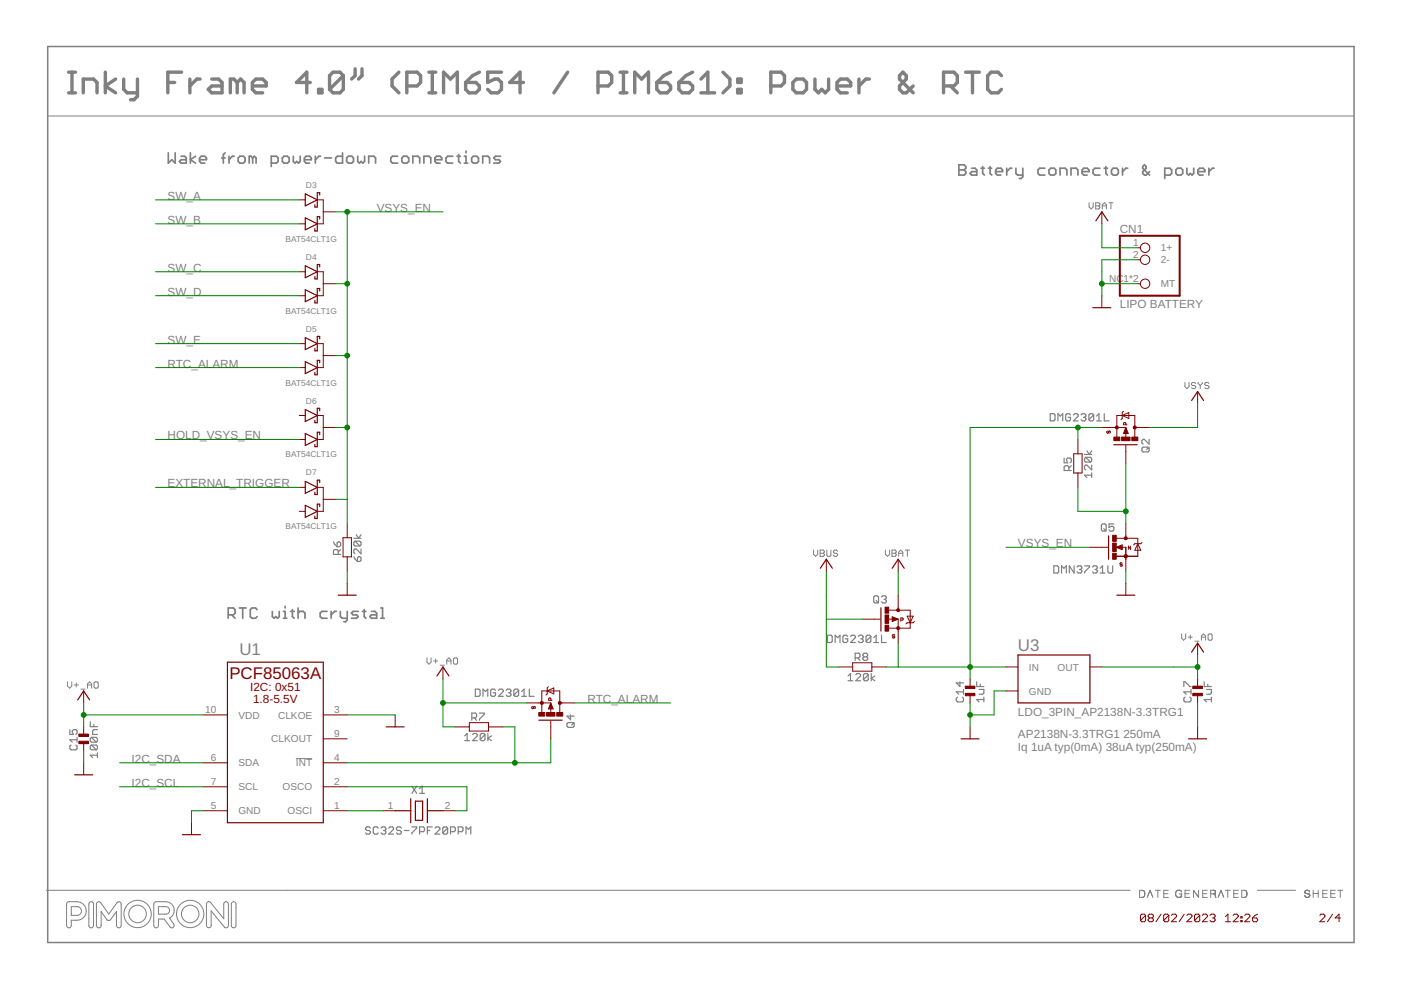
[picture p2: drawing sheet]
<svg xmlns="http://www.w3.org/2000/svg" width="297mm" height="210mm" viewBox="0 0 297 210" stroke-linecap="round" stroke-linejoin="round" font-family="sans-serif">
<g fill="none" stroke="#808080" stroke-width=".21">
<path d="M10.1 24.6h276.8M230.9 43v.9l.5 .4 .4-.4v-.9M232.3 43h.7l.2 .2v.2l-.2 .2 .2 .5-.2 .2h-.7zM232.3 43.6h.7M233.7 43.6h.9M233.7 44.3v-.9l.4-.4 .5 .4v.9M235.1 43h.9M235.5 43v1.3M251.2 81.1v.9l.5 .4 .4-.4v-.9M253.5 81.3l-.2-.2h-.5l-.2 .4 .2 .2h.5l.2 .3v.2l-.2 .2h-.5l-.2-.2M254 81.1v.2l.5 .4M254.5 81.7v.7"/>
<path d="M254.9 81.1v.2l-.4 .4M256.3 81.3l-.2-.2h-.4l-.3 .2 .3 .4h.4l.2 .3-.2 .4h-.4l-.3-.2M172.5 116.6v.9l.4 .5 .5-.5v-.9M173.9 116.6h.7l.2 .3-.2 .4 .2 .4-.2 .3h-.7zM173.9 117.3h.7M175.3 116.6v1.1l.2 .3h.5l.2-.3v-1.1M177.6 116.9l-.2-.3h-.5l-.2 .5 .2 .2h.5l.2 .4-.2 .3h-.5l-.2-.3M187.7 116.6v.9l.5 .5 .4-.5v-.9M189.1 116.6h.7l.2 .3-.2 .4 .2 .4-.2 .3h-.7zM189.1 117.3h.7M190.5 117.3h.9M190.5 118v-.9l.5-.5 .4 .5v.9"/>
<path d="M191.9 116.6h.9M192.4 116.6v1.4M90.5 139.5v.9l.5 .4 .4-.4v-.9M92.4 139.7v.9M96.4 139.5h.4l.2 .2v.9l-.2 .2h-.4l-.3-.2v-.9zM250.5 134.4v.9l.5 .4 .4-.4v-.9M251.9 135.1h.9M252.4 134.6v.9M253.3 136h.9M254.7 135.1h.9M254.7 135.7v-.8l.5-.5 .4 .5v.8M256.3 134.4h.5l.2 .2v.9l-.2 .2h-.5l-.2-.2v-.9z"/>
<path d="M14.3 144.6v.9l.5 .4 .4-.4v-.9M15.7 145.2h.9M16.2 144.8v.9M17.1 146.1h.9M18.5 145.2h.9M18.5 145.9v-.9l.5-.4 .4 .4v.9M20.2 144.6h.4l.2 .2v.9l-.2 .2h-.4l-.3-.2v-.9zM91.9 140.1h.9M93.3 141h.9M94.7 140.1h.9M94.7 140.8v-.9l.5-.4 .4 .4v.9M62.7 160.8h3.5"/>
<path d="M9.8 188.8h229.8M14.2 191.4l.4-.2a3.9 3.9 0 0 1 2.8 .3 1.96 1.96 0 0 1 .8 2.2 1.96 1.96 0 0 1-1.9 1.4h-1.2v1.1a.5 .5 0 0 1-.5 .5 .5 .5 0 0 1-.5-.5zM15.1 192.2h1.3a.92 .92 0 0 1 .9 1 .92 .92 0 0 1-.9 .9h-1.3zM18.9 191.4a.5 .5 0 0 1 .6-.2 .5 .5 0 0 1 .3 .5v4.5a.5 .5 0 0 1-.5 .5 .5 .5 0 0 1-.5-.5zM20.6 191.4l.4-.2 .3 .1 1.8 2.5 1.7-2.4a.49 .49 0 0 1 .6-.2 .49 .49 0 0 1 .3 .5v4.5a.5 .5 0 0 1-.5 .5 .5 .5 0 0 1-.5-.5v-2.9l-1.3 1.7-.3 .2-.4-.1-1.3-1.8v2.9a.5 .5 0 0 1-.5 .5 .5 .5 0 0 1-.5-.5zM32.7 191.4l.4-.2h2.1a1.85 1.85 0 0 1 1.7 1.4 1.85 1.85 0 0 1-1 2.1l.9 1.2a.5 .5 0 0 1 0 .7 .5 .5 0 0 1-.7 0l-1.3-1.7h-1.2v1.3a.5 .5 0 0 1-.5 .5 .5 .5 0 0 1-.5-.5zM33.6 192.2h1.6a.79 .79 0 0 1 .7 .8 .79 .79 0 0 1-.7 .8h-1.6zM44 191.3l.3-.1 .3 .1 2.8 3.5v-3.1a.5 .5 0 0 1 .6-.5 .5 .5 0 0 1 .4 .5v4.5l-.1 .4-.3 .1-.4-.1-2.8-3.5v3.1a.5 .5 0 0 1-.5 .5 .5 .5 0 0 1-.5-.5v-4.5zM49.1 191.4a.5 .5 0 0 1 .6-.2 .5 .5 0 0 1 .3 .5v4.5a.5 .5 0 0 1-.5 .5 .5 .5 0 0 1-.5-.5zM241.6 188.8h.6a.87 .87 0 0 1 .4 1.2l-.3 .2-.7 .1zM242.6 189v.1M243.2 190.3l.6-1.5 .6 1.5"/>
<path d="M244.9 188.8h1.1M245.5 188.8v1.5M246.7 189.5h.9M247.7 188.8h-1v1.5h1M250 189.5h.5M250.2 188.8h.1M250.4 188.9v.1M250.5 189.1a.72 .72 0 0 0-1-.2 .72 .72 0 0 0-.1 1.1 .72 .72 0 0 0 1 .1l.1-.6M250.5 189.5v.8M251.2 189.5h.9M252.2 188.8h-1v1.5h1M254.1 188.8v1.5l-1.1-1.5v1.5"/>
<path d="M255 189.5h.9M256 188.8h-1v1.5h1M257.3 189.5h.1M257.4 189.5h.1M257.5 189.5h-.8M257.5 189.5l.1 .2 .1 .5M257.5 188.8h.1M257.5 189.5h.1M257.6 188.8h.1M257.6 189.6h.1M257.6 189.7h.1M257.7 188.9v.4l-.2 .1"/>
<path d="M257.7 190h.1M257.7 189.3l-.2 .2M257.7 189l-.1-.2h-.9v1.5M257.7 190.2l.1 .1M257.7 190.2h.1M258.3 190.3l.6-1.5 .6 1.5M259.8 188.8h1.1M260.3 188.8v1.5M261.6 189.5h.9M262.6 188.8h-1v1.5h1M263.3 188.8h.6a.85 .85 0 0 1 .2 1.4l-.8 .1zM266.6 188.8h8.1"/>
<path d="M276.6 189.8l.2 .4M276.7 189.3l1 .4M276.7 189.3h.1M276.8 189.4h.1M276.9 188.8h-.1M276.9 188.8h.1M276.9 189.4h.1M277 188.8h.1M277 188.8l-.3 .2v.3M277 188.8a.46 .46 0 0 1 .6 .3M277 189.4l.1 .1M277.2 189.5h.1"/>
<path d="M277.4 189.5l.1 .1M277.5 189.6h.1M277.6 189.7l.1 .3M277.6 190l-.3 .3-.5-.2M277.7 190h-.1M278.4 188.8v1.5M278.4 189.4h1.1M279.5 188.8v1.5M280.5 189.5h.8M281.4 188.8h-.9v1.5h.9M282.2 189.5h.8M283.1 188.8h-.9v1.5h.9"/>
<path d="M283.6 188.8h1.1M284.2 188.8v1.5"/>
<circle cx="29.2" cy="193.8" r="2.9"/>
<circle cx="29.2" cy="193.8" r="1.86"/>
<circle cx="40.3" cy="193.8" r="2.9"/>
<circle cx="40.3" cy="193.8" r="1.86"/>
</g>
<path d="M10.1 9.9h277v189.9h-277z" fill="none" stroke="#808080" stroke-width=".32"/>
<g fill="none" stroke="#808080" stroke-width=".25">
<path d="M222.7 87.7h.7l.3 .3v1l-.3 .2h-.7zM224.3 89.2v-1.5l.5 .5 .5-.5v1.5M225.6 97.1v1h.8l-.3-.5v-.2l.3-.3h.5l.2 .3v.5l-.2 .2M226.6 99.8v-.8l-.2-.3h-.5l-.3 .3v.8h1.5M227 88l-.3-.3h-.5l-.2 .3v1l.2 .2h.5l.3-.2v-.5h-.5M227.1 98.7l-.5 .6M227.6 88l.2-.3h.5l.3 .3v.2l-1 1h1M229.2 88l.3-.3h.5l.2 .3v.2l-.2 .3M229.7 88.5h.3M229.9 96.4h1.6M230 88.5l.2 .2v.3l-.2 .2h-.5l-.3-.2M230.2 97h1l.3 .2v.5l-.3 .3"/>
<path d="M230.2 97l-.3 .2v.5l.3 .3h1M230.2 97l1 1M230.4 95.6l.5 .8 .6-.8M231.5 98.6v1l-1.1-1h-.2l-.3 .3v.5l.3 .2M231.9 88v1l-.3 .2h-.5l-.2-.2M231.9 88l-.3-.3h-.5l-.2 .3v1M231.9 88l-1 1M232.5 89.2h1M232.5 88.2l.5-.5v1.5M234.1 87.7v1.5h1M242.4 94.8h1l.2 .3v.5l-.2 .2h-1l-.3-.2v-.5zM243.6 93.2v1l-1-1h-.2l-.3 .2v.5l.3 .3"/>
<path d="M243.6 94.8l-.5 .5M70.7 114.9l.8 1M71.5 115.1l.2-.2h.3l.2 .2v.6l-.2 .2h-.5zM71.7 117.5v-.7l-.2-.3h-.5l-.3 .3v.7h1.5M72.2 116.5l-.5 .5M75 118l.8 1M75 114.1h1.5M75.3 114.7h1l.2 .3v.5l-.2 .3M75.3 114.7l-.3 .3v.5l.3 .3h1M75.3 114.7l1 1.1M75.5 113.4l.5 .7 .5-.7M75.8 118.3l.2-.3h.3l.2 .3v.5l-.2 .2h-.5z"/>
<path d="M76.5 116.4v1l-1-1h-.2l-.3 .2v.6l.3 .2M223.4 120h.8l.3 .2v1l-.3 .3h-.8zM227.7 120v1.5l-1-1.5v1.5M230 120h1v.2l-1 1v.3M231.5 100.8h-1.6l.5 .5M231.5 100.2v1.1M233.8 111.1h.5l.2 .2v1.1l-.2 .2h-.5l-.3-.2v-1.1zM234 112.1l.5 .5M234.9 120v1.2l.2 .3h.5l.3-.3v-1.2M236.2 111.1h-1.1v.7l.5-.2h.3l.3 .2v.6l-.3 .2h-.5l-.3-.2M175.4 134.7h.8l.2 .2v1.1l-.2 .2h-.8zM177.1 136.2v-1.5l.5 .5 .5-.5v1.5"/>
<path d="M179.7 134.9l-.2-.2h-.5l-.3 .2v1.1l.3 .2h.5l.2-.2v-.6h-.5M180.3 134.9l.3-.2h.5l.3 .2v.3l-1.1 1h1.1M181.3 139.5h.8l.2-.2v-.6l-.2-.2h-.8v1.5M181.8 139.5l.5 .5M182 134.9l.2-.2h.6l.2 .2v.3l-.2 .2M182.5 135.4h.3M182.8 135.4l.2 .3v.3l-.2 .2h-.6l-.2-.2M183.2 139.3l-.3-.3v-.3l.3-.2h.5l.3 .2v.3l-.3 .3M183.2 139.3l-.3 .2v.3l.3 .2h.5l.3-.2v-.3l-.3-.2M183.2 139.3h.5M184.6 134.9v1.1l-.2 .2h-.5l-.3-.2M184.6 134.9l-.2-.2h-.5l-.3 .2v1.1"/>
<path d="M184.6 134.9l-1 1.1M185.3 136.2h1M185.3 135.2l.5-.5v1.5M185.5 126.3h.5l.3 .3v1l-.3 .2h-.5l-.2-.2v-1zM185.8 127.3l.5 .5M186.9 134.7v1.5h1M186.9 126.6l.3-.3h.5l.2 .3v.2l-.2 .3M187.4 127.1h.3M187.7 127.1l.2 .2v.3l-.2 .2h-.5l-.3-.2M225.1 121.5v-1.5l.5 .5 .5-.5v1.5M228.3 120.2l.3-.2h.5l.3 .2v.3l-.3 .2M228.9 120.7h.2"/>
<path d="M229.1 120.7l.3 .3v.2l-.3 .3h-.5l-.3-.3M231.6 120.2l.3-.2h.5l.2 .2v.3l-.2 .2M232.1 120.7h.3M232.4 120.7l.2 .3v.2l-.2 .3h-.5l-.3-.3M233.3 121.5h1M233.3 120.5l.5-.5v1.5M14.8 154.7v1h.8l-.3-.5v-.2l.3-.3h.5l.2 .3v.5l-.2 .2M15.1 158l-.3 .2v.5l.3 .3h1l.2-.3v-.5l-.2-.2M16.3 156.3v1.1M16.3 156.8h-1.5l.5 .6M19.1 153.1v1h1.6M19.4 156.3h1l.3 .3v.5l-.3 .3"/>
<path d="M19.4 158h1l.3 .2v.5l-.3 .3M19.4 158l-.3 .2v.5l.3 .3h1M19.4 156.3l-.3 .3v.5l.3 .3h1M19.4 158l1 1M19.4 156.3l1 1.1M19.9 153.6v.5M20.7 159.6v1M20.7 154.7h-.8l-.3 .3v.7h1.1M98.5 156l.5-.5v1.5M98.5 157h1M100 152.2h.8l.2-.2v-.6l-.2-.2h-.8v1.5M100.2 155.8l.2-.3h.5l.3 .3v.2l-1 1h1"/>
<path d="M100.5 152.2l.5 .5M100.8 146.1h.7l.3 .3v1l-.3 .2h-.7zM101.7 151.2h1v.2l-1 1.1v.2M102.4 147.6v-1.5l.5 .5 .5-.5v1.5M102.8 155.8v1l-.2 .2h-.5l-.3-.2M102.8 155.8l-.2-.3h-.5l-.3 .3v1M102.8 155.8l-1 1M103.4 155.5v1.5M104.2 156l-.8 .5 .8 .5M105.1 146.4l-.3-.3h-.5l-.3 .3v1l.3 .2h.5l.3-.2v-.5h-.6M105.7 146.4l.2-.3h.5l.3 .3v.2l-1 1h1M107.3 146.4l.3-.3h.5l.2 .3v.2l-.2 .3"/>
<path d="M107.8 146.9h.3M108.1 146.9l.2 .2v.3l-.2 .2h-.5l-.3-.2M110 146.4v1l-.3 .2h-.5l-.3-.2M110 146.4l-.3-.3h-.5l-.3 .3v1M110 146.4l-1.1 1M110.6 146.6l.5-.5v1.5M110.6 147.6h1M112.2 146.1v1.5h1M120.2 153.5l.3-.3h1l.2 .3v.5l-.2 .2h-1l-.3-.2zM121 151.6v1l-.8-.8h1.5M121.7 153.2l-.5 .5M179.8 143.3l.5-.5v1.5"/>
<path d="M179.8 144.3h1M181.4 143.1l.3-.3h.5l.3 .3v.2l-1.1 1h1.1M184.1 143.1v1l-.3 .2h-.5l-.2-.2M184.1 143.1l-.3-.3h-.5l-.2 .3v1M184.1 143.1l-1 1M184.7 142.8v1.5M185.5 143.3l-.8 .5 .8 .5M203 147.8l-.2 .3v.5l.2 .2h1l.3-.2v-.5l-.3-.3M203.5 144.5v1.1l-.7-.8h1.5M204.3 146.7h-1.5l.5 .5M204.3 146.2v1M207.1 144.5v1.1h1.5"/>
<path d="M207.6 146.2h1v.7l-.3 .3h-.7M207.8 145.1v.5M208.6 148.3h-1.5l.5 .5M208.6 147.8v1M251 145.6v-1.1h.2l1.1 1.1h.2M251.2 147.8l-.2 .3v.5l.2 .2h1.1l.2-.2v-.5l-.2-.3M252.5 146.7h-1.5l.5 .5M252.5 146.2v1M255.3 144.5v1.1h1.5M255.8 146.2h1v.7l-.2 .3h-.8M256.1 145.1v.5M256.8 148.3h-1.5l.5 .5"/>
<path d="M256.8 147.8v1M20.7 160.1h-1.6l.5 .5M78.5 175.6l-.2-.3h-.5l-.3 .3v.2l.3 .3h.5l.2 .2v.3l-.2 .2h-.5l-.3-.2M80.2 175.6l-.3-.3h-.5l-.3 .3v1l.3 .2h.5l.3-.2M80.8 175.6l.2-.3h.6l.2 .3v.2l-.2 .3M81.3 176.1h.3M81.6 176.1l.2 .2v.3l-.2 .2h-.6l-.2-.2M82.4 175.6l.3-.3h.5l.2 .3v.2l-1 1h1M85.1 175.6l-.3-.3h-.5l-.2 .3v.2l.2 .3h.5l.3 .2v.3l-.3 .2h-.5l-.2-.2M85.7 176.1h1M87.3 175.3h1v.3l-1 1v.2M87.3 166.7l1 1.5"/>
<path d="M88.3 166.7l-1 1.5M89 176.3h.7l.3-.2v-.5l-.3-.3h-.7v1.5M89 167.2l.5-.5v1.5M89 168.2h1M90.6 176.1h.5M91.6 175.3h-1v1.5M92.2 175.6l.3-.3h.5l.3 .3v.2l-1.1 1h1.1M94.9 175.6l-.2-.3h-.6l-.2 .3v1M94.9 175.6v1l-.2 .2h-.6l-.2-.2M94.9 175.6l-1 1M95.5 176.3h.8l.2-.2v-.5l-.2-.3h-.8v1.5M97.2 176.3h.7l.3-.2v-.5l-.3-.3h-.7v1.5"/>
<path d="M98.8 176.8v-1.5l.5 .5 .5-.5v1.5"/>
</g>
<g fill="none" stroke="#800000" stroke-width=".21">
<path d="M63.5 42.4h1.2M63.5 47.5h1.2M63.5 57.6h1.2M67.3 42.4h1.2v5.1h-1.2M67.3 57.6h1.2v5.1h-1.2M68.5 44.9h2.6M233.6 44.9v2.6M241.2 52.5h.6M241.2 55.1h.6M63.5 62.7h1.2M63.5 72.9h1.2M63.5 77.9h1.2"/>
<path d="M67.3 72.9h1.2v5h-1.2M68.5 60.2h2.6M68.5 75.4h2.6M233.6 62.7v2.5M241.2 60.2h.6M63.5 88.1h1.2M63.5 93.2h1.2M67.3 88.1h1.2v5.1h-1.2M68.5 90.6h2.6M227.6 96.2h1.8v4.1h-1.8zM228.5 93.2v3M233.6 90.6h5.1"/>
<path d="M234.8 91.4l-.1 .3 .2 .1 .1-.3 .3-.1 .1 .1-.1 .3M237.9 88.1l1.4-.6v1.2zM238.2 87.2l-.3 .3v1.2l-.2 .3M238.7 90.6l.5 1.3h-1zM238.7 90.1l-.1-.5-.4 .1v.4h.8M238.7 91.8v.9M238.7 94.4v3.9M240.6 92.6v-4.5h-3.8v4.6M240.6 90.6h3.2M253.9 83v2.6M63.5 103.3h1.2M63.5 108.4h1.2"/>
<path d="M67.3 103.3h1.2v5.1h-1.2M68.5 105.9h2.6M72.7 114h1.8v4.1h-1.8zM73.6 111v3M73.6 118.1v3M175.2 118.6v2.5M190.4 118.6v2.5M228.5 100.3v3M231.1 116h3.8M236.7 116l1.2-.5v1zM236.7 114.1h4.5v3.8h-4.5M237.8 116h.9v5.1"/>
<path d="M237.9 119.4h-.4l.1 .3 .3 .1-.1 .2-.3-.1M238.7 111v3.1M239.7 115.8v.7l-.5-.7v.7M241.2 115.3l.7 1.4h-1.3zM242.1 115l-.2 .3h-1.3l-.3 .2M73.6 123.7v2.5M182.8 131.3h3.8M188.4 131.3h.9M188.4 129.4h4.6v3.8h-4.6M189.2 130.8l1.2 .5-1.2 .5zM189.7 134.7h-.5l.1 .2 .4 .1-.1 .3-.4-.1M190.4 126.2v3.2"/>
<path d="M190.4 131.3v5.1M191 131.5h.3l.2-.4-.5-.1v.7M192.3 130.6h1.3l-.6 1.4zM193.9 131.8l-.3 .2h-1.3l-.2 .3M238.7 123.7v2.5M253.9 136.4v2.5M17.7 146.5v2.5M17.7 154.1v1.7M17.7 157.5v1.7M43.1 151.6h5.1M68.5 151.6h5.1M68.5 156.7h5.1"/>
<path d="M83.8 151.6v2.5M93.9 141.4v2.6M96.5 154.1h3M99.5 153.2h4.1v1.8h-4.1zM103.6 154.1h3M111.7 149h5.1M112.9 149.8v.5l.5-.5v.5M116 146.5l1.4-.6v1.2zM116.3 145.6l-.3 .3v1.2l-.2 .3M116.8 149l.5 1.3h-1zM116.8 150.2v.9M116.8 152.8v3.9"/>
<path d="M116.8 148.5v-.4l-.4-.1-.1 .5h.7M118.7 151v-4.5h-3.8v4.6M118.7 149h3.2M177.7 141.4h3.1M180.8 140.5h4v1.8h-4zM184.8 141.4h3.1M205.7 144v1.6M205.7 147.4v1.6M205.7 154.1v2.6M213.3 141.4h2.5M213.3 146.5h2.5M231.1 141.4h2.5"/>
<path d="M253.9 144v1.6M253.9 147.4v1.6M253.9 154.1v2.6M17.7 161.7v2.6M40.6 174.4v2.6M43.1 171.9h5.1M43.1 161.7h5.1M43.1 166.8h5.1M68.5 171.9h5.1M68.5 161.7h5.1M68.5 166.8h5.1M81.2 171.9h2.6"/>
<path d="M93.9 171.9h2.6M242.9 194.1l-.3-.3h-.5l-.3 .3v1.1M242.9 194.1v1.1l-.3 .2h-.5l-.3-.2M242.9 194.1l-1.1 1.1M243.7 194.6l-.3-.2v-.3l.3-.3h.6l.2 .3v.3l-.2 .2M243.7 194.6l-.3 .3v.3l.3 .2h.6l.2-.2v-.3l-.2-.3M243.7 194.6h.6M246.2 193.8l-1.1 1.6M247.8 194.1l-.3-.3h-.5l-.3 .3v1.1M247.8 194.1v1.1l-.3 .2h-.5l-.3-.2M247.8 194.1l-1.1 1.1M248.3 194.1l.3-.3h.6l.2 .3v.3l-1.1 1h1.1"/>
<path d="M251.1 193.8l-1.1 1.6M251.6 194.1l.3-.3h.6l.2 .3v.3l-1.1 1h1.1M254.4 194.1l-.3-.3h-.6l-.2 .3v1.1M254.4 194.1v1.1l-.3 .2h-.6l-.2-.2M254.4 194.1l-1.1 1.1M254.9 194.1l.3-.3h.5l.3 .3v.3l-1.1 1h1.1M256.5 194.1l.3-.3h.6l.2 .3v.3l-.2 .2M257.1 194.6h.3M257.4 194.6l.2 .3v.3l-.2 .2h-.6l-.3-.2M259.8 195.4h1.1M259.8 194.4l.5-.6v1.6M261.5 194.1l.2-.3h.6l.2 .3v.3l-1 1h1"/>
<path d="M263.1 195.2h.3v.2h-.3zM263.1 194.4h.3v.2h-.3zM263.9 194.1l.3-.3h.5l.3 .3v.3l-1.1 1h1.1M265.5 194.6h.9l.2 .3v.3l-.2 .2h-.6l-.3-.2zM266.6 193.8l-.5 .3-.6 .5M279.8 194.1l.3-.3h.5l.3 .3v.3l-1.1 1h1.1M282.5 193.8l-1 1.6M284.2 194.6h-1.1l.8-.8v1.6"/>
<circle cx="242.8" cy="52.5" r=".99"/>
<circle cx="242.8" cy="55.1" r=".99"/>
<circle cx="242.8" cy="60.2" r=".99"/>
</g>
<path d="M237.4 50h12.7v12.7h-12.7z" fill="none" stroke="#800000" stroke-width=".42"/>
<g fill="none" stroke="#800000" stroke-width=".25">
<path d="M64.7 41.1l2.6 1.3-2.6 1.2zM64.7 46.2l2.6 1.3-2.6 1.2zM64.7 56.3l2.6 1.3-2.6 1.3zM67.8 41.4v-.5h-.5v3h-.5v-.5M67.8 46.4v-.5h-.5v3.1h-.5v-.5M67.8 56.6v-.5h-.5v3h-.5v-.5M232.3 46.8l1.3-1.9 1.3 1.9M64.7 61.4l2.6 1.3-2.6 1.3zM64.7 71.6l2.6 1.3-2.6 1.2zM64.7 76.7l2.6 1.2-2.6 1.3zM67.8 61.7v-.5h-.5v3h-.5v-.5M67.8 71.8v-.5h-.5v3.1h-.5v-.5"/>
<path d="M67.8 76.9v-.5h-.5v3.1h-.5v-.5M231.7 65.2h3.8M64.7 86.8l2.6 1.3-2.6 1.3zM64.7 91.9l2.6 1.3-2.6 1.2zM67.8 87.1v-.5h-.5v3h-.5v-.5M67.8 92.2v-.5h-.5v3h-.5v-.5M236.2 94.3h4.9M252.6 84.9l1.3-1.9 1.3 1.9M64.7 102.1l2.6 1.2-2.6 1.3zM64.7 107.1l2.6 1.3-2.6 1.3zM67.8 102.3v-.5h-.5v3.1h-.5v-.5M67.8 107.4v-.5h-.5v3h-.5v-.5"/>
<path d="M235 113.6v5M71.7 126.2h3.8M173.9 120.5l1.3-1.9 1.3 1.9M186.8 128.9v4.9M189.2 120.5l1.2-1.9 1.3 1.9M215.8 138.9h15.3v10.1h-15.3zM236.8 126.2h3.8M252.6 138.3l1.3-1.9 1.3 1.9M16.5 148.4l1.2-1.9 1.3 1.9M48.2 140.4h20.3v34h-20.3zM81.9 154.1h3.8M92.6 143.3l1.3-1.9 1.3 1.9"/>
<path d="M114.2 152.7h5M203.8 156.7h3.8M252 156.7h3.8M15.8 164.3h3.8M38.7 177h3.8M83.8 171.9h3.3M87.1 169.4v5M88.1 169.9h1.5v4h-1.5zM90.6 171.9h3.3M90.6 169.4v5"/>
</g>
<g fill="#800000" stroke="#800000" stroke-width=".21">
<path d="M252.9 145.5h2v.5h-2z"/>
<path d="M252.9 147h2v.5h-2z"/>
<path d="M204.7 145.5h2v.5h-2z"/>
<path d="M204.7 147h2v.5h-2z"/>
<path d="M187.6 132.5h.8v1.3h-.8z"/>
<path d="M187.6 128.7h.8v1.3h-.8z"/>
<path d="M187.6 130.4h.8v1.8h-.8z"/>
<path d="M114.2 151.1h1.3v.7h-1.3z"/>
<path d="M118 151.1h1.3v.7h-1.3z"/>
<path d="M115.9 151.1h1.8v.7h-1.8z"/>
<path d="M236.2 92.7h1.2v.7h-1.2z"/>
<path d="M240 92.7h1.2v.7h-1.2z"/>
<path d="M237.8 92.7h1.8v.7h-1.8z"/>
<path d="M235.9 117.3h.8v1.3h-.8z"/>
<path d="M235.9 113.5h.8v1.3h-.8z"/>
<path d="M235.9 115.1h.8v1.8h-.8z"/>
<path d="M16.7 155.6h2.1v.5h-2.1z"/>
<path d="M16.7 157.2h2.1v.5h-2.1z"/>
</g>
<path d="M238.7 91.5v.3h.3l-.3-.9-.3 .9M237.8 115.8l-.9 .2 .9 .3v-.3h-.2M189.5 131.3h-.2v-.3l.9 .3-.9 .2M116.8 149.9v.3h.2l-.2-.9-.3 .9" fill="none" stroke="#800000" stroke-width=".32"/>
<g fill="#800000" stroke="#800000" stroke-width=".21">
<path d="M240.3 90.4h.5v.5h-.5z" fill-rule="evenodd"/>
<path d="M238.4 117.7h.5v.5h-.5z" fill-rule="evenodd"/>
<path d="M238.4 113.9h.5v.5h-.5z" fill-rule="evenodd"/>
<path d="M238.4 117.7h.5v.5h-.5z" fill-rule="evenodd"/>
<circle cx="190.4" cy="133.2" r=".33"/>
<circle cx="190.4" cy="129.4" r=".33"/>
<circle cx="114.9" cy="149" r=".32"/>
<circle cx="118.7" cy="149" r=".32"/>
<circle cx="236.8" cy="90.6" r=".33"/>
</g>
<g fill="none" stroke="#008000" stroke-width=".21">
<path d="M33 57.6h30.5M33 42.4h30.5M33 47.5h30.5M71.1 44.9h22.8M73.6 44.9v66.1M233.6 47.5v5h7.6M241.2 55.1h-7.6v7.6M33 62.7h30.5M33 77.9h30.5M33 72.9h30.5M71.1 60.2h2.5M71.1 75.4h2.5"/>
<path d="M233.6 60.2h7.6M33 93.2h30.5M71.1 90.6h2.5M228.5 90.6v2.6M233.6 90.6h-27.9v53.4M238.7 98.3v12.7M253.9 85.6v5h-10.1M33 103.3h30.5M71.1 105.9h2.5M213.3 116h17.8M228.5 103.3v5.1h10.2M73.6 121.1v2.6"/>
<path d="M175.2 131.3h7.6M175.2 121.1v20.3h2.5M190.4 121.1v5.1M190.4 136.4v5M238.7 121.1v2.6M253.9 138.9v5.1M17.7 151.6h25.4M17.7 149v5.1M17.7 159.2v2.5M73.6 151.6h10.2M93.9 149h17.8M93.9 144v10.1h2.6"/>
<path d="M106.6 154.1h2.6v7.6M116.8 156.7v5h-43.2M121.9 149h20.3M187.9 141.4h25.4M205.7 149v5.1M213.3 146.5h-2.5v5.1h-5.1M233.6 141.4h20.3M253.9 149v5.1M25.4 166.8h17.7M25.4 161.7h17.7M43.1 171.9h-2.5v2.5M73.6 171.9h7.6"/>
<path d="M73.6 166.8h25.4v5.1h-2.5"/>
</g>
<g fill="#008000" stroke="#008000" stroke-width=".21">
<circle cx="233.6" cy="60.2" r=".51"/>
<circle cx="205.7" cy="151.6" r=".51"/>
<circle cx="109.2" cy="161.7" r=".51"/>
<circle cx="93.9" cy="149" r=".51"/>
<circle cx="253.9" cy="141.4" r=".51"/>
<circle cx="17.7" cy="151.6" r=".51"/>
<circle cx="205.7" cy="141.4" r=".51"/>
<circle cx="228.5" cy="90.6" r=".51"/>
<circle cx="238.7" cy="108.4" r=".51"/>
<circle cx="73.6" cy="44.9" r=".51"/>
<circle cx="73.6" cy="60.2" r=".51"/>
<circle cx="73.6" cy="75.4" r=".51"/>
<circle cx="73.6" cy="90.6" r=".51"/>
</g>
<g fill="none" stroke="#808080" stroke-width=".72">
<path d="M14.5 19.7h1.5M14.5 15.3h1.5M15.3 15.3v4.4M17.7 19.7v-2.9h2.1l.8 .7v2.2M22.3 15.3v4.4M24.5 16.8l-2.2 1.4 2.2 1.5M26.2 16.8v2.1l.8 .8h2.1M29.1 16.8v3.6l-.7 .7h-.7M35.6 17.5h1.4M38.5 15.3h-2.9v4.4M40.3 16.8v2.9M42.4 16.8h-.7l-1.4 1.4"/>
<path d="M44.9 16.8h1.4l.8 .7v2.2h-2.2l-.7-.8 .7-.7h2.2M50.3 17.5l-.7-.7h-.8v2.9M50.3 17.5v2.2M50.3 17.5l.7-.7 .8 .7v2.2M53.5 18.2h2.9v-.7l-.7-.7h-1.4l-.8 .7v1.4l.8 .8h1.4M65.8 17.5h-2.9l2.1-2.2v4.4M67.5 18.9h.8v.8h-.8zM72.8 16v2.9l-.7 .8h-1.5l-.7-.8M72.8 16l-.7-.7h-1.5l-.7 .7v2.9M72.8 16l-2.9 2.9M75.3 14.6v1.4l-.8 .8M76.8 14.6v1.4l-.8 .8"/>
<path d="M84.6 15.3l-1.5 1.5v1.4l1.5 1.5M86.3 18.2h2.1l.8-.7v-1.5l-.8-.7h-2.1v4.4M90.9 19.7h1.5M90.9 15.3h1.5M91.7 15.3v4.4M94 19.7v-4.4l1.5 1.5 1.5-1.5v4.4M98.7 17.5h2.2l.7 .7v.7l-.7 .8h-1.5l-.7-.8zM101.6 15.3l-1.4 .7-1.5 1.5M106.3 15.3h-2.9v2.2l1.5-.7h.7l.7 .7v1.4l-.7 .8h-1.5l-.7-.8M111 17.5h-2.9l2.2-2.2v4.4M120.4 15.3l-3 4.4M126.8 18.2h2.2l.7-.7v-1.5l-.7-.7h-2.2v4.4"/>
<path d="M131.5 19.7h1.4M131.5 15.3h1.4M132.2 15.3v4.4M134.6 19.7v-4.4l1.4 1.5 1.5-1.5v4.4M139.3 17.5h2.1l.8 .7v.7l-.8 .8h-1.4l-.7-.8zM142.2 15.3l-1.5 .7-1.4 1.5M143.9 17.5h2.2l.8 .7v.7l-.8 .8h-1.4l-.8-.8zM146.9 15.3l-1.5 .7-1.5 1.5M148.6 19.7h2.9M148.6 16.8l1.5-1.5v4.4M153.3 15.3l1.4 1.5v1.4l-1.4 1.5M156.4 18.9h.7v.8h-.7z"/>
<path d="M156.4 16.8h.7v.7h-.7zM163.4 18.2h2.2l.7-.7v-1.5l-.7-.7h-2.2v4.4M168.1 17.5l.7-.7h1.5l.7 .7v1.4l-.7 .8h-1.5l-.7-.8zM172.8 16.8v2.1l.7 .8 .7-.8 .8 .8 .7-.8v-2.1M177.5 18.2h2.9v-.7l-.8-.7h-1.4l-.7 .7v1.4l.7 .8h1.4M182.1 16.8v2.9M184.3 16.8h-.7l-1.5 1.4M193.6 18.2l-1.4 1.5h-.8l-.7-.8v-.7l1.5-1.4v-.8l-.8-.7-.7 .7v.8l2.9 2.9M200 18.2h2.2l.8-.7v-1.5l-.8-.7h-2.2v4.4M201.5 18.2l1.5 1.5M204.7 15.3h2.9M206.2 15.3v4.4"/>
<path d="M212.3 16l-.7-.7h-1.5l-.7 .7v2.9l.7 .8h1.5l.7-.8"/>
</g>
<g fill="none" stroke="#808080" stroke-width=".36">
<path d="M35.7 32.4v2.2l.7-.7 .7 .7v-2.2M38.4 33.1h.7l.4 .4v1.1h-1.1l-.4-.4 .4-.3h1.1M40.4 32.4v2.2M41.5 33.1l-1.1 .8 1.1 .7M42.3 33.9h1.5v-.4l-.4-.4h-.7l-.4 .4v.7l.4 .4h.7M47 33.5h.7M47.7 32.4l-.4 .4v1.8M48.6 33.1v1.5M49.7 33.1h-.4l-.7 .8M50.9 33.1h.7l.4 .4v.7l-.4 .4h-.7l-.4-.4v-.7zM53.6 33.5l-.4-.4h-.4v1.5M53.6 33.5v1.1"/>
<path d="M53.6 33.5l.3-.4 .4 .4v1.1M57.5 34.6h1.1l.4-.4v-.7l-.4-.4h-1.1v2.2M60.2 33.1h.7l.4 .4v.7l-.4 .4h-.7l-.3-.4v-.7zM62.2 33.1v1.1l.4 .4 .3-.4 .4 .4 .3-.4v-1.1M64.5 33.9h1.5v-.4l-.4-.4h-.7l-.4 .4v.7l.4 .4h.7M66.9 33.1v1.5M68 33.1h-.4l-.7 .8M68.8 33.5h1.5M72.6 32.4v2.2h-1.1l-.3-.4v-.7l.3-.4h1.1M73.5 33.5l.4-.4h.7l.4 .4v.7l-.4 .4h-.7l-.4-.4zM75.8 33.1v1.1l.4 .4 .4-.4 .3 .4 .4-.4v-1.1M78.2 34.6v-1.5h1.1l.3 .4v1.1"/>
<path d="M84.3 33.1h-1.1l-.4 .4v.7l.4 .4h1.1M85.6 33.1h.7l.4 .4v.7l-.4 .4h-.7l-.4-.4v-.7zM87.5 34.6v-1.5h1.1l.4 .4v1.1M89.9 34.6v-1.5h1.1l.3 .4v1.1M92.2 33.9h1.5v-.4l-.4-.4h-.7l-.4 .4v.7l.4 .4h.7M96 33.1h-1.1l-.3 .4v.7l.3 .4h1.1M96.9 33.1h.7M97.2 32.8v1.4l.4 .4M98.4 33.1h.4v1.5M98.4 34.6h.8M98.8 32v.4M100 33.5l.4-.4h.7l.4 .4v.7l-.4 .4h-.7l-.4-.4z"/>
<path d="M102.3 34.6v-1.5h1.1l.4 .4v1.1M106.1 33.1h-1l-.4 .4 .4 .4h.7l.3 .3-.3 .4h-1.1M203.3 34.9h1.1l.4 .4v.4l-.4 .3 .4 .4v.4l-.4 .3h-1.1zM203.3 36h1.1M206 35.7h.7l.4 .3v1.1h-1.1l-.3-.3 .3-.4h1.1M208 35.7h.7M208.3 35.3v1.5l.4 .3M209.5 35.7h.8M209.9 35.3v1.5l.4 .3M211.1 36.4h1.5v-.4l-.4-.3h-.7l-.4 .3v.8l.4 .3h.7M213.4 35.7v1.4M214.5 35.7h-.3l-.8 .7"/>
<path d="M215.4 35.7v1.1l.4 .3h1.1M216.9 35.7v1.8l-.4 .3h-.4M221.5 35.7h-1.1l-.3 .3v.8l.3 .3h1.1M222.4 36l.4-.3h.7l.4 .3v.8l-.4 .3h-.7l-.4-.3zM224.7 37.1v-1.4h1.1l.4 .3v1.1M227.1 37.1v-1.4h1.1l.3 .3v1.1M229.4 36.4h1.5v-.4l-.4-.3h-.7l-.4 .3v.8l.4 .3h.7M233.2 35.7h-1.1l-.3 .3v.8l.3 .3h1.1M234.1 35.7h.7M234.5 35.3v1.5l.3 .3M235.6 36l.4-.3h.7l.4 .3v.8l-.4 .3h-.7l-.4-.3zM238 35.7v1.4"/>
<path d="M239.1 35.7h-.4l-.7 .7M243.7 36.4l-.7 .7h-.3l-.4-.3v-.4l.7-.7v-.4l-.3-.4-.4 .4v.4l1.4 1.4M247 37.1h1.1l.3-.3v-.8l-.3-.3h-1.1v2.1M249.3 36l.4-.3h.7l.4 .3v.8l-.4 .3h-.7l-.4-.3zM251.6 35.7v1.1l.4 .3 .4-.3 .3 .3 .4-.3v-1.1M254 36.4h1.4v-.4l-.3-.3h-.8l-.3 .3v.8l.3 .3h.8M256.3 35.7v1.4M257.4 35.7h-.4l-.7 .7M48.4 130.4h1.1l.3-.4v-.7l-.3-.4h-1.1v2.2M49.1 130.4l.7 .7M50.7 128.9h1.5M51.5 128.9v2.2"/>
<path d="M54.5 129.3l-.3-.4h-.8l-.3 .4v1.4l.3 .4h.8l.3-.4M57.7 129.6v1.1l.4 .4 .4-.4 .3 .4 .4-.4v-1.1M60.1 131.1h.7M60.1 129.6h.4v1.5M60.5 128.5v.4M61.6 129.6h.8M62 129.3v1.4l.4 .4M63.2 130l.4-.4h.7l.4 .4v1.1M63.2 128.9v2.2M69.3 129.6h-1.1l-.3 .4v.7l.3 .4h1.1M70.2 129.6v1.5M71.3 129.6h-.3l-.8 .8"/>
<path d="M72.2 129.6v1.1l.3 .4h1.1M73.6 129.6v1.8l-.3 .4h-.4M76 129.6h-1.1l-.4 .4 .4 .4h.7l.4 .3-.4 .4h-1.1M76.8 129.6h.8M77.2 129.3v1.4l.4 .4M78.8 129.6h.7l.4 .4v1.1h-1.1l-.4-.4 .4-.3h1.1M80.7 128.9h.4v2.2M80.7 131.1h.8"/>
</g>
<text font-size="3.6" fill="#800000" x="48.6" y="144">PCF85063A</text>
<g font-size="3.6" fill="#808080">
<text x="50.8" y="138.9">U1</text>
<text x="215.8" y="138.1">U3</text>
</g>
<g font-size="2.5" fill="#808080">
<text x="35.5" y="42.4">SW_A</text>
<text x="35.5" y="47.5">SW_B</text>
<text x="79.9" y="44.9">VSYS_EN</text>
<text x="237.4" y="49.4">CN1</text>
<text x="35.5" y="57.6">SW_C</text>
<text x="35.5" y="62.7">SW_D</text>
<text x="237.4" y="65.2">LIPO BATTERY</text>
<text x="35.5" y="77.9">RTC_ALARM</text>
<text x="35.5" y="72.9">SW_E</text>
<text x="35.5" y="93.2">HOLD_VSYS_EN</text>
<text x="35.5" y="103.3">EXTERNAL_TRIGGER</text>
<text x="215.8" y="116">VSYS_EN</text>
<text x="124.5" y="149">RTC_ALARM</text>
<text x="215.8" y="151.8">LDO_3PIN_AP2138N-3.3TRG1</text>
<text x="27.9" y="161.7">I2C_SDA</text>
<text x="215.8" y="156.5">AP2138N-3.3TRG1</text>
<text x="215.8" y="159.2">Iq 1uA typ(0mA) 38uA typ(250mA)</text>
<text x="238.2" y="156.5">250mA</text>
<text x="27.9" y="166.8">I2C_SCL</text>
</g>
<g font-size="2.5" fill="#800000">
<text x="53" y="146.5">I2C: 0x51</text>
<text x="53.7" y="149">1.8-5.5V</text>
</g>
<g font-size="2.1" fill="#808080">
<text x="240.2" y="52.2">1</text>
<text x="246.1" y="53.3">1+</text>
<text x="235.1" y="59.8">NC1*2</text>
<text x="240.2" y="54.7">2</text>
<text x="246.1" y="55.8">2-</text>
<text x="246.1" y="60.9">MT</text>
<text x="218.2" y="142.2">IN</text>
<text x="224.2" y="142.2">OUT</text>
<text x="218.2" y="147.3">GND</text>
<text x="43.5" y="151.2">10</text>
<text x="50.5" y="152.3">VDD</text>
<text x="59" y="152.3">CLKOE</text>
<text x="70.9" y="151.2">3</text>
<text x="44.7" y="161.4">6</text>
<text x="57.5" y="157.4">CLKOUT</text>
<text x="70.9" y="156.3">9</text>
<text x="70.9" y="161.4">4</text>
<text x="44.7" y="166.5">7</text>
<text x="50.5" y="162.5">SDA</text>
<text x="50.5" y="167.6">SCL</text>
<text x="59.9" y="167.6">OSCO</text>
<text x="62.7" y="162.5">INT</text>
<text x="70.9" y="166.5">2</text>
<text x="44.7" y="171.5">5</text>
<text x="50.5" y="172.7">GND</text>
<text x="61" y="172.7">OSCI</text>
<text x="70.9" y="171.5">1</text>
<text x="82.2" y="171.5">1</text>
<text x="94.3" y="171.5">2</text>
</g>
<g font-size="1.8" fill="#808080">
<text x="64.9" y="39.8">D3</text>
<text x="60.6" y="51.3">BAT54CLT1G</text>
<text x="64.9" y="55.1">D4</text>
<text x="60.6" y="66.5">BAT54CLT1G</text>
<text x="64.9" y="70.3">D5</text>
<text x="60.6" y="81.7">BAT54CLT1G</text>
<text x="64.9" y="85.6">D6</text>
<text x="60.6" y="97">BAT54CLT1G</text>
<text x="64.9" y="100.8">D7</text>
<text x="60.6" y="112.2">BAT54CLT1G</text>
</g>
</svg>
